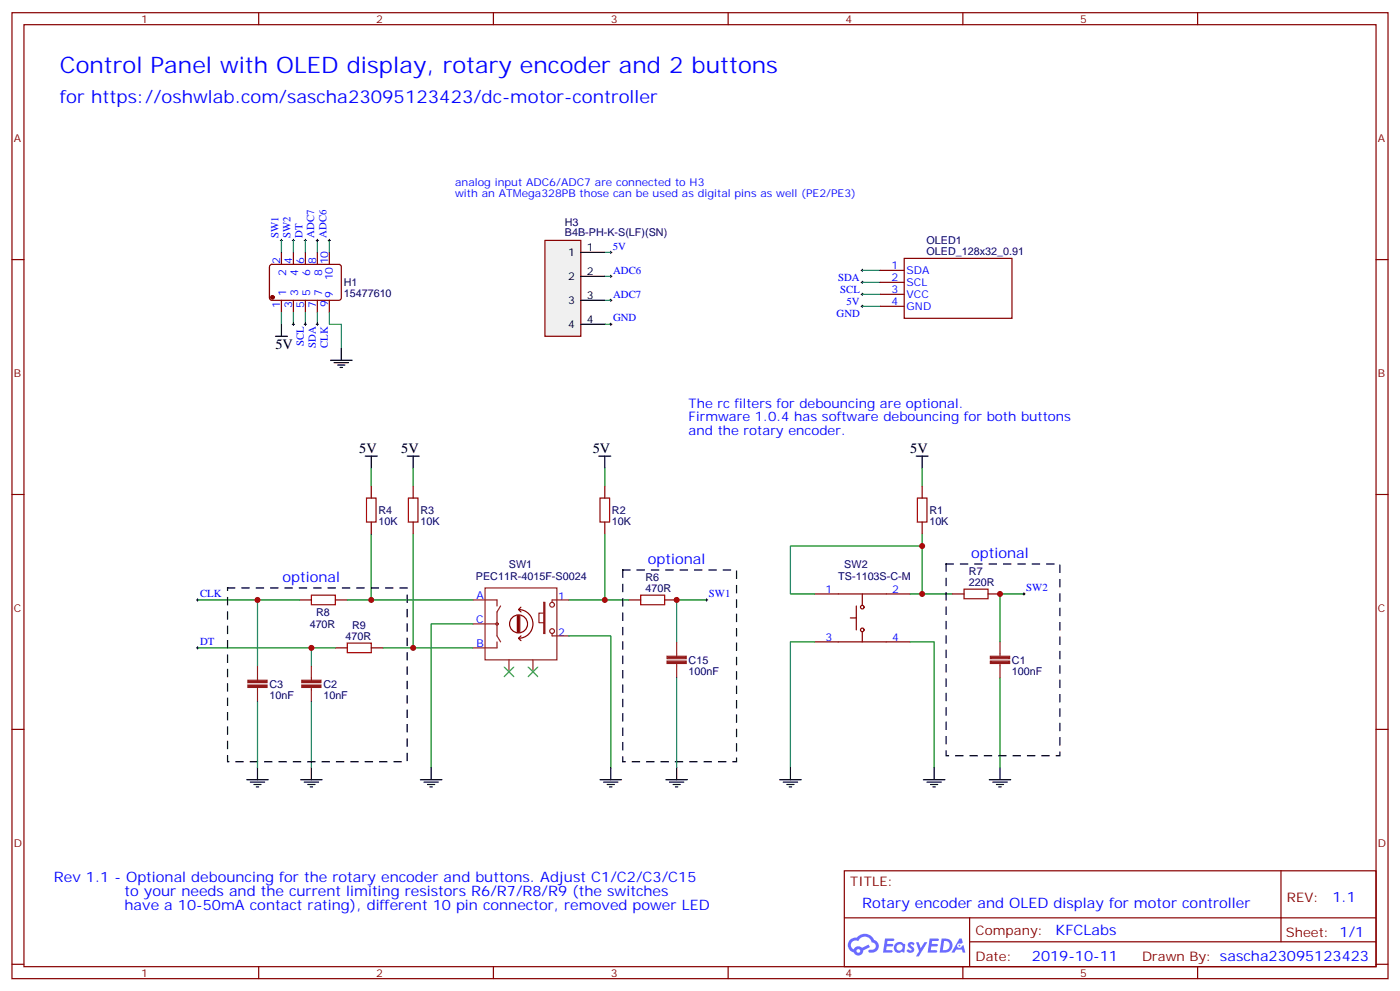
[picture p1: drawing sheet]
<svg xmlns="http://www.w3.org/2000/svg" width="412mm" height="292mm" viewBox="0 0 412 292" stroke-linecap="round" stroke-linejoin="round" font-family="sans-serif">
<g fill="none" stroke="#870000" stroke-width=".35">
<path d="M3.5 3.7h405.4v284.4h-405.4zM7.1 7.3h398.2v277.3h-398.2zM76.2 3.7v3.6M145.3 3.7v3.6M214.5 3.7v3.6M283.6 3.7v3.6M352.8 3.7v3.6M3.5 76.4h3.6M405.3 76.4h3.6M3.5 145.6h3.6M405.3 145.6h3.6M3.5 214.7h3.6"/>
<path d="M405.3 214.7h3.6M248.7 256.3h156.6v28.3h-156.6zM377.3 256.4v20.8M248.7 270.2h156.5M285.6 277.2h119.6M285.6 270.2v14.1M3.5 283.8h3.6M76.2 284.6v3.5M145.3 284.6v3.5M214.5 284.6v3.5M283.6 284.6v3.5M352.8 284.6v3.5"/>
<path d="M405.3 283.8h3.6"/>
</g>
<g fill="#5487ff">
<path d="M267.7 277.5a1.22 1.22 0 0 1 1.7 .3l-.4 .5a.47 .47 0 0 0-.3-.4 .47 .47 0 0 0-.5 .2l.1 .3a1.14 1.14 0 0 1 .8 1.7 1.14 1.14 0 0 1-1.9 0l-.2-.2 .5-.5 .7 .4a.29 .29 0 0 0 .3-.3 .29 .29 0 0 0-.2-.3 1.04 1.04 0 0 1-.6-1.7z"/>
<path d="M260.7 276.3h2.4l.3 .1-.2 .5-1.8 .1-.1 .9h1.5l.3 .3-.3 .4h-1.6l-.2 1.1h1.7l.2 .3-.2 .4h-2.6z"/>
<path d="M273.8 276.3h2.4l.3 .1-.1 .5-1.8 .1-.2 .9h1.6l.3 .3-.4 .4h-1.6l-.1 1.1h1.7l.2 .3-.2 .4h-2.6z"/>
<path d="M282.6 276.3h.7l.3 1.2-.6 .3a.69 .69 0 0 0-1 .3 .69 .69 0 0 0 .4 1 .69 .69 0 0 0 .9-.6l.5-.3 .6 2.2h-.8l-.2-.9h-1.8l-.5 .9h-.8z"/>
<path d="M269.8 277.3h.8l.6 1.9 1.1-1.9h.9l-2.6 4.2h-.8l.9-1.5z"/>
<path d="M277.4 276.3l-.6 4.1h1.3a2.11 2.11 0 0 0 2.5-2.1 2.11 2.11 0 0 0-2.5-2zM278.1 277a1.39 1.39 0 0 1 1.7 1.4 1.39 1.39 0 0 1-1.8 1.3h-.3z"/>
<path d="M263.7 277.9a1.54 1.54 0 0 0-.1 2.1 1.54 1.54 0 0 0 2.2 .2l.6 .2 .3-2.3-.2-.2-.4-.1a1.49 1.49 0 0 0-2.4 .1zM264 278.9a.94 .94 0 0 1 1.8 0 .94 .94 0 0 1-1.8 0z"/>
<path d="M250.4 276.6a2.18 2.18 0 0 0 1.1 3.8 1.44 1.44 0 0 0 1.6 .9 1.44 1.44 0 0 0 1.2-1.5l2-1-.5-.7-1.9 .9a1.47 1.47 0 0 0-2.4 .5 1.39 1.39 0 0 1-.7-2 1.39 1.39 0 0 1 2-.5 2.12 2.12 0 0 1 2.2-1.3 2.12 2.12 0 0 1 1.9 1.7 1.14 1.14 0 0 1 1.1 1.4 1.14 1.14 0 0 1-1.7 .8 .43 .43 0 0 0-.5 .3 .43 .43 0 0 0 .4 .5 1.98 1.98 0 0 0 2.5-1.2 1.98 1.98 0 0 0-1.2-2.5 3.1 3.1 0 0 0-5.3-.7l-.9 .1zM252.3 279.9a.55 .55 0 0 1 1.1 0 .55 .55 0 0 1-1.1 0z"/>
<circle cx="282.6" cy="278.4" r=".26"/>
</g>
<g fill="none" stroke="#8c2424" stroke-width=".35">
<path d="M139.3 176.6h7.1v1.8M142.9 173.1h21.1v21.1h-21.1zM147.5 178.4l-1.1 1.7v7.1l1.1 1.7M160.2 177.3h.3v9.2h-.3zM167.6 176.6h-5v.7M75.8 196v4.2M91.7 196v4.2M139.3 183.7h7.1M146.4 188.9v1.8h-7.1M149.9 194.2v3.6M157 194.2v3.6M160.2 180.5h-1.5v2.8h1.5"/>
<path d="M162.6 186.5v.7h5M199.3 188.9v4.3M199.3 195.3v4.2M294.6 188.9v4.3M294.6 195.3v4.2M75.8 202.4v4.2M91.7 202.4v4.2"/>
<circle cx="162.6" cy="178" r=".71"/>
<circle cx="146.4" cy="183.7" r=".35"/>
<circle cx="162.6" cy="185.8" r=".71"/>
</g>
<path d="M152.8 179.4a4.2 4.2 0 0 1 4.2 4.3 4.2 4.2 0 0 1-4.2 4.2M152.8 179.4l.7 .7M153.5 178.7l-.7 .7M152.4 181.2v4.9M152.8 187.9l.7 .7M152.8 181.2v4.9M153.1 181.2v4.9M153.5 187.2l-.7 .7M155.4 183.7a2.65 2.65 0 0 0-3.8-2.4 2.65 2.65 0 0 0-.6 4.4 2.65 2.65 0 0 0 4.3-1.3l.1-.6" fill="none" stroke="#850000" stroke-width=".35"/>
<g fill="none" stroke="#008700" stroke-width=".35">
<path d="M82.9 70.8v3.5M86.4 70.8v3.5M90 70.8v3.5M93.5 70.8v3.5M97 70.8v3.5M254 79.6h5.3M82.9 91.9v3.6M86.4 91.9v3.6M90 91.9v3.6M93.5 91.9v3.6M97 91.9v3.6h3.5v7M254 83.1h5.3"/>
<path d="M254 86.6h5.3M254 90.2h5.3M109.4 137.8v5.3M121.7 137.8v5.3M178.2 137.8v5.3M271.6 137.8v5.3M109.4 157.2v19.4M121.7 157.2v33.5M178.2 157.2v19.4M271.6 157.2v17.6M58.2 176.6h30M75.8 176.6v19.4"/>
<path d="M102.3 176.6h37M167.6 176.6h17.6M208.1 176.6h-8.8v12.3M268.1 174.8h12.4M271.6 160.7h-38.8v14.1h7.1M301.6 174.8h-7v14.1M58.2 190.7h40.6M91.7 190.7v5.3M112.9 190.7h26.4M139.3 183.7h-12.3v42.3M167.6 187.2h12.3v38.8M199.3 199.5v26.5"/>
<path d="M239.9 188.9h-7.1v37.1M268.1 188.9h7.1v37.1M294.6 199.5v26.5M75.8 206.6v19.4M91.7 206.6v19.4"/>
</g>
<g fill="none" stroke="#000" stroke-width=".35">
<path d="M81.1 99h3.6M82.9 95.5v3.5M97.4 106h6.3M98.4 106.8h4.3M99.5 107.5h2.1M100.2 108.2h.7M100.5 102.5v3.5M107.6 134.3h3.5M109.4 134.3v3.5M119.9 134.3h3.6M121.7 134.3v3.5M176.4 134.3h3.5"/>
<path d="M178.2 134.3v3.5M269.9 134.3h3.5M271.6 134.3v3.5M72.7 229.5h6.3M73.7 230.2h4.3M74.8 230.9h2.1M75.5 231.6h.7M75.8 226v3.5M88.5 229.5h6.4M89.6 230.2h4.2M90.7 230.9h2.1M91.4 231.6h.7"/>
<path d="M91.7 226v3.5M123.8 229.5h6.4M124.9 230.2h4.2M125.9 230.9h2.2M126.6 231.6h.8M127 226v3.5M176.7 229.5h6.4M177.8 230.2h4.2M178.9 230.9h2.1M179.6 231.6h.7M179.9 226v3.5M196.1 229.5h6.4"/>
<path d="M197.2 230.2h4.2M198.3 230.9h2.1M199 231.6h.7M199.3 226v3.5M229.7 229.5h6.3M230.7 230.2h4.2M231.8 230.9h2.1M232.5 231.6h.7M232.8 226v3.5M272 229.5h6.3M273 230.2h4.3M274.1 230.9h2.1"/>
<path d="M274.8 231.6h.7M275.2 226v3.5M291.4 229.5h6.3M292.5 230.2h4.2M293.5 230.9h2.1M294.2 231.6h.7M294.6 226v3.5"/>
</g>
<g fill="none" stroke="#000" stroke-width=".29">
<path d="M82.5 70.8h.8M82.9 70.4v.7M86.1 70.8h.7M86.4 70.4v.7M89.6 70.8h.7M90 70.4v.7M93.1 70.8h.7M93.5 70.4v.7M96.7 70.8h.7M97 70.4v.7M253.6 79.6h.8M254 79.2v.7"/>
<path d="M86.1 95.5h.7M86.4 95.1v.7M89.6 95.5h.7M90 95.1v.7M93.1 95.5h.7M93.5 95.1v.7M253.6 90.2h.8M253.6 86.6h.8M253.6 83.1h.8M254 82.8v.7M254 86.3v.7M254 89.8v.7"/>
<path d="M57.9 176.6h.7M58.2 176.2v.8M207.8 176.6h.7M208.1 176.2v.8M301.3 174.8h.7M301.6 174.5v.7M57.9 190.7h.7M58.2 190.4v.7"/>
</g>
<g fill="none" stroke="#870000" stroke-width=".35">
<path d="M79.6 78l.5-.2 20 .1 .4 .6v9.5l-.7 .4-20-.1-.4-.6v-9.2zM82.9 74.3v3.5M86.4 74.3v3.5M90 74.3v3.5M93.5 74.3v3.5M97 74.3v3.5M259.3 79.6h7M266.3 76.1h31.8v17.6h-31.8zM82.9 88.4v3.5M86.4 88.4v3.5M90 88.4v3.5M93.5 88.4v3.5"/>
<path d="M97 88.4v3.5M259.3 83.1h7M259.3 86.6h7M259.3 90.2h7M109.4 143.1v3.5M109.4 153.7v3.5M121.7 143.1v3.5M121.7 153.7v3.5M178.2 143.1v3.5M178.2 153.7v3.5M271.6 143.1v3.5M271.6 153.7v3.5"/>
<path d="M88.2 176.6h3.5M98.8 176.6h3.5M185.2 176.6h3.5M195.8 176.6h3.5M239.9 174.8h28.2M252.2 178.4v7M254 174.8v3.2M280.5 174.8h3.5M291 174.8h3.6M98.8 190.7h3.5M109.4 190.7h3.5M239.9 188.9h28.2"/>
<path d="M250.5 181.9h1.7M254 186.1v2.8"/>
<circle cx="254" cy="178.7" r=".53"/>
<circle cx="254" cy="185.4" r=".53"/>
</g>
<path d="M107.9 146.6h2.9v7.1h-2.9zM120.3 146.6h2.8v7.1h-2.8zM176.7 146.6h2.9v7.1h-2.9zM270.2 146.6h2.8v7.1h-2.8zM91.7 175.2h7.1v2.8h-7.1zM188.7 175.2h7.1v2.8h-7.1zM284 173.4h7v2.8h-7zM102.3 189.3h7.1v2.8h-7.1z" fill="none" stroke="#a10000" stroke-width=".35"/>
<path d="M148.5 196.4l2.8 2.8M151.3 196.4l-2.8 2.8M155.6 196.4l2.8 2.8M158.4 196.4l-2.8 2.8" fill="none" stroke="#3c3" stroke-width=".35"/>
<g fill="#8c2424" stroke="#8c2424" stroke-width=".35">
<path d="M196.5 194.6h5.6v.7h-5.6z"/>
<path d="M196.5 193.2h5.6v.7h-5.6z"/>
<path d="M291.7 194.6h5.7v.7h-5.7z"/>
<path d="M291.7 193.2h5.7v.7h-5.7z"/>
<path d="M88.9 201.6h5.6v.8h-5.6z"/>
<path d="M88.9 200.2h5.6v.7h-5.6z"/>
<path d="M73 201.6h5.7v.8h-5.7z"/>
<path d="M73 200.2h5.7v.7h-5.7z"/>
</g>
<path d="M67 173.1h52.9v51.1h-52.9zM183.4 167.8h33.6v56.4h-33.6zM278.7 166h33.5v56.5h-33.5z" fill="none" stroke="#000" stroke-width=".35" stroke-dasharray="2.1 2.1"/>
<circle cx="80.3" cy="87.5" r=".53" fill="#870000" stroke="#870000" stroke-width=".35"/>
<path d="M160.5 70.8h10.6v28.2h-10.6z" fill="#f0f0f0" stroke="#870000" stroke-width=".35"/>
<path d="M171.1 74.3h7.1M171.1 81.4h7.1M171.1 88.4h7.1M171.1 95.5h7.1" fill="none" stroke="#000" stroke-width=".35"/>
<path d="M179.6 74.3h.7M179.9 73.9v.7M179.6 88.4h.7M179.6 81.4h.7M179.6 95.5h.7M179.9 81v.7M179.9 88.1v.7M179.9 95.1v.7" fill="none" stroke="#000" stroke-width=".29"/>
<path d="M178.2 74.3h1.7M178.2 95.5h1.7M178.2 88.4h1.7M178.2 81.4h1.7" fill="none" stroke="#008700" stroke-width=".35"/>
<g fill="#c00">
<circle cx="178.2" cy="176.6" r=".88"/>
<circle cx="271.6" cy="174.8" r=".88"/>
<circle cx="109.4" cy="176.6" r=".88"/>
<circle cx="121.7" cy="190.7" r=".88"/>
<circle cx="75.8" cy="176.6" r=".88"/>
<circle cx="91.7" cy="190.7" r=".88"/>
<circle cx="199.3" cy="176.6" r=".88"/>
<circle cx="271.6" cy="160.7" r=".88"/>
<circle cx="294.6" cy="174.8" r=".88"/>
</g>
<text font-size="6.7" fill="#00f" x="17.6" y="21.4">Control Panel with OLED display, rotary encoder and 2 buttons</text>
<text font-size="5.3" fill="#00f" x="17.6" y="30.2">for https://oshwlab.com/sascha23095123423/dc-motor-controller</text>
<g font-size="4.2">
<text x="81.1" y="102.8">5V</text>
<text x="105.8" y="133.3">5V</text>
<text x="118.2" y="133.3">5V</text>
<text x="174.6" y="133.3">5V</text>
<text x="268.1" y="133.3">5V</text>
</g>
<g font-size="4.2" fill="#00f">
<text x="190.8" y="165.9">optional</text>
<text x="286.1" y="164.2">optional</text>
<text x="83.2" y="171.2">optional</text>
<text x="15.9" y="259.5">Rev 1.1 - Optional debouncing for the rotary encoder and buttons. Adjust C1/C2/C3/C15</text>
<text x="36.7" y="263.7">to your needs and the current limiting resistors R6/R7/R8/R9 (the switches</text>
<text x="36.7" y="268">have a 10-50mA contact rating), different 10 pin connector, removed power LED</text>
<text x="254" y="267.3">Rotary encoder and OLED display for motor controller</text>
<text x="392.5" y="265.6">1.1</text>
<text x="310.9" y="275.2">KFCLabs</text>
<text x="304" y="283">2019-10-11</text>
</g>
<g font-size="3.9" fill="#00f">
<text x="202.8" y="120.2">The rc filters for debouncing are optional.</text>
<text x="202.8" y="124">Firmware 1.0.4 has software debouncing for both buttons</text>
<text x="202.8" y="127.9">and the rotary encoder.</text>
</g>
<g font-size="3.9" fill="#800">
<text x="250.5" y="260.9">TITLE:</text>
<text x="379.1" y="265.6">REV:</text>
<text x="287.4" y="275.1">Company:</text>
<text x="378.7" y="275.7">Sheet: 1/1</text>
<text x="287.4" y="282.8">Date:</text>
<text x="336.4" y="282.9">Drawn By: sascha23095123423</text>
</g>
<g font-size="3.2" fill="#800">
<text x="41.6" y="6.7">1</text>
<text x="110.8" y="6.7">2</text>
<text x="179.9" y="6.7">3</text>
<text x="249.1" y="6.7">4</text>
<text x="318.2" y="6.7">5</text>
<text x="4.1" y="41.8">A</text>
<text x="405.9" y="41.8">A</text>
<text x="4.1" y="111">B</text>
<text x="405.9" y="111">B</text>
<text x="4.1" y="180.1">C</text>
<text x="405.9" y="180.1">C</text>
<text x="4.1" y="249.3">D</text>
<text x="405.9" y="249.3">D</text>
<text x="41.6" y="287.5">1</text>
<text x="110.8" y="287.5">2</text>
<text x="179.9" y="287.5">3</text>
<text x="249.1" y="287.5">4</text>
<text x="318.2" y="287.5">5</text>
</g>
<g font-size="3.2" fill="#00f">
<text x="134.1" y="54.9">analog input ADC6/ADC7 are connected to H3</text>
<text x="134.1" y="58.1">with an ATMega328PB those can be used as digital pins as well (PE2/PE3)</text>
<text x="82.1" y="70.1" transform="rotate(-90 82.1 70.1)">SW1</text>
<text x="85.6" y="70.1" transform="rotate(-90 85.6 70.1)">SW2</text>
<text x="89.1" y="70.1" transform="rotate(-90 89.1 70.1)">DT</text>
<text x="92.6" y="70.1" transform="rotate(-90 92.6 70.1)">ADC7</text>
<text x="96.2" y="70.1" transform="rotate(-90 96.2 70.1)">ADC6</text>
<text x="82.5" y="77.6" transform="rotate(-90 82.5 77.6)">2</text>
<text x="86.1" y="77.6" transform="rotate(-90 86.1 77.6)">4</text>
<text x="89.6" y="77.6" transform="rotate(-90 89.6 77.6)">6</text>
<text x="93.1" y="77.6" transform="rotate(-90 93.1 77.6)">8</text>
<text x="96.7" y="77.8" transform="rotate(-90 96.7 77.8)">10</text>
<text x="180.5" y="73.4">5V</text>
<text x="84.3" y="81.1" transform="rotate(-90 84.3 81.1)">2</text>
<text x="87.8" y="81.1" transform="rotate(-90 87.8 81.1)">4</text>
<text x="91.4" y="81.1" transform="rotate(-90 91.4 81.1)">6</text>
<text x="94.9" y="81.1" transform="rotate(-90 94.9 81.1)">8</text>
<text x="98.1" y="82.6" transform="rotate(-90 98.1 82.6)">10</text>
<text x="180.6" y="80.5">ADC6</text>
<text x="246.9" y="82.7">SDA</text>
<text x="262.6" y="79.2">1</text>
<text x="262.6" y="82.8">2</text>
<text x="267.1" y="80.6">SDA</text>
<text x="84.3" y="87.1" transform="rotate(-90 84.3 87.1)">1</text>
<text x="87.8" y="87.1" transform="rotate(-90 87.8 87.1)">3</text>
<text x="91.4" y="87.1" transform="rotate(-90 91.4 87.1)">5</text>
<text x="94.9" y="87.1" transform="rotate(-90 94.9 87.1)">7</text>
<text x="98.1" y="87.7" transform="rotate(-90 98.1 87.7)">9</text>
<text x="180.6" y="87.6">ADC7</text>
<text x="247.5" y="86.2">SCL</text>
<text x="249.3" y="89.7">5V</text>
<text x="262.6" y="86.3">3</text>
<text x="262.6" y="89.8">4</text>
<text x="267.1" y="84.2">SCL</text>
<text x="267.1" y="87.7">VCC</text>
<text x="82.5" y="90.6" transform="rotate(-90 82.5 90.6)">1</text>
<text x="86.1" y="90.6" transform="rotate(-90 86.1 90.6)">3</text>
<text x="89.6" y="90.6" transform="rotate(-90 89.6 90.6)">5</text>
<text x="93.1" y="90.6" transform="rotate(-90 93.1 90.6)">7</text>
<text x="96.7" y="90.4" transform="rotate(-90 96.7 90.4)">9</text>
<text x="180.6" y="94.6">GND</text>
<text x="246.4" y="93.3">GND</text>
<text x="267.1" y="91.2">GND</text>
<text x="89.5" y="101.9" transform="rotate(-90 89.5 101.9)">SCL</text>
<text x="93.1" y="102.5" transform="rotate(-90 93.1 102.5)">SDA</text>
<text x="96.5" y="102.5" transform="rotate(-90 96.5 102.5)">CLK</text>
<text x="58.9" y="175.7">CLK</text>
<text x="140.4" y="176.2">A</text>
<text x="164.4" y="176.6">1</text>
<text x="208.8" y="175.8">SW1</text>
<text x="243.2" y="174.5">1</text>
<text x="262.8" y="174.5">2</text>
<text x="302.3" y="174">SW2</text>
<text x="140.3" y="183.3">C</text>
<text x="58.9" y="189.8">DT</text>
<text x="140.3" y="190.4">B</text>
<text x="164.4" y="187.2">2</text>
<text x="243.2" y="188.6">3</text>
<text x="262.8" y="188.6">4</text>
</g>
<g font-size="3.2" fill="#000080">
<text x="166.4" y="69.5">B4B-PH-K-S(LF)(SN)</text>
<text x="166.4" y="66.4">H3</text>
<text x="272.9" y="71.9">OLED1</text>
<text x="272.9" y="75">OLED_128x32_0.91</text>
<text x="101.2" y="87.4">15477610</text>
<text x="101.2" y="84.2">H1</text>
<text x="111.5" y="154.5">10K</text>
<text x="111.5" y="151.3">R4</text>
<text x="123.8" y="154.5">10K</text>
<text x="123.8" y="151.3">R3</text>
<text x="180.3" y="154.5">10K</text>
<text x="180.3" y="151.3">R2</text>
<text x="273.8" y="154.5">10K</text>
<text x="273.8" y="151.3">R1</text>
<text x="149.9" y="167.2">SW1</text>
<text x="248.7" y="167.3">SW2</text>
<text x="140.2" y="170.7">PEC11R-4015F-S0024</text>
<text x="190.2" y="171">R6</text>
<text x="246.9" y="170.8">TS-1103S-C-M</text>
<text x="285.4" y="172.4">220R</text>
<text x="285.4" y="169.3">R7</text>
<text x="190.2" y="174.1">470R</text>
<text x="91.2" y="184.9">470R</text>
<text x="93.1" y="181.3">R8</text>
<text x="103.7" y="185.1">R9</text>
<text x="101.8" y="188.4">470R</text>
<text x="202.8" y="195.4">C15</text>
<text x="298.1" y="195.4">C1</text>
<text x="79.4" y="202.4">C3</text>
<text x="95.2" y="202.4">C2</text>
<text x="202.8" y="198.6">100nF</text>
<text x="298.1" y="198.6">100nF</text>
<text x="79.4" y="205.6">10nF</text>
<text x="95.2" y="205.6">10nF</text>
</g>
<g font-size="3.2">
<text x="167.3" y="75.4">1</text>
<text x="172.9" y="73.9">1</text>
<text x="167.3" y="82.4">2</text>
<text x="172.9" y="81">2</text>
<text x="167.3" y="89.5">3</text>
<text x="172.9" y="88.1">3</text>
<text x="172.9" y="95.1">4</text>
<text x="167.3" y="96.5">4</text>
</g>
</svg>
